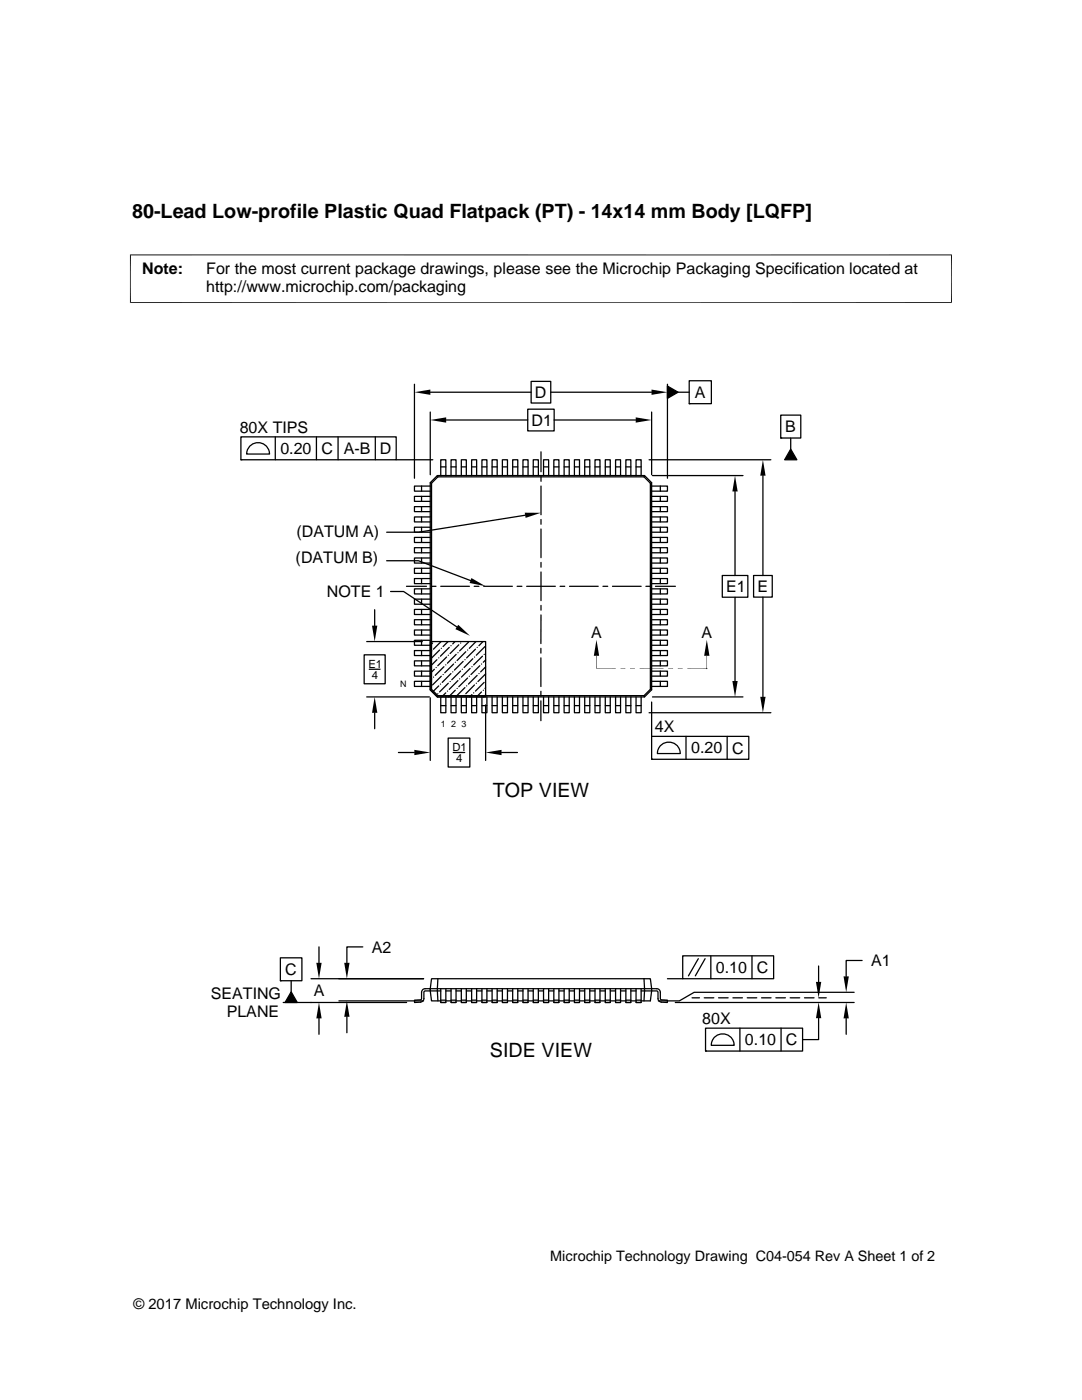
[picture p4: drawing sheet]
<svg xmlns="http://www.w3.org/2000/svg" width="216mm" height="279mm" viewBox="0 0 216 279" stroke-linecap="round" stroke-linejoin="round" font-family="sans-serif">
<g fill="none" stroke="#000" stroke-width=".25">
<path d="M82.7 76.7v18.7M85.9 78.3h20.1M106 76.1h3.9v4.3h-3.9zM109.9 78.3h20.1M133.2 77l2.1 1.3-2.1 1.2zM133.2 76.7v18.7M135.3 78.3h2.2M137.5 76h4.4v4.6h-4.4zM48.1 87.2h31v4.6h-31zM48.1 91.8h.1M50 88.9a2.29 2.29 0 0 1 2.4-.4 2.29 2.29 0 0 1 1.4 2.1h-4.6l.3-1.2zM54.9 87.2v4.6"/>
<path d="M63.1 87.2v4.6M67.5 87.2v4.6M74.9 87.2v4.6M79.1 91.8h7.3M84.1 97v1M84.1 99.1v1M85.9 97h-3.2v1h3.2M85.9 99.1h-3.2v1h3.2M85.9 82.2v12.5M85.9 96.3l.2 .1M87.3 94.9l.1 .3M87.3 94.9h41.3l1.4 1.4v41.4l-1.4 1.4h-41.3l-1.4-1.4v-41.4z"/>
<path d="M87.4 95.2h41.1l1.3 1.2v41.2l-1.3 1.2h-41.1l-1.3-1.2v-41.2zM87.9 94.9v-3.1h1.1v3.1M87.9 93.2h1.1M89 83.8h16.3M90 94.9v-3.1h1v3.1M90 93.2h1M92.1 94.9v-3.1h.9v3.1M92.1 93.2h.9M94.1 94.9v-3.1h1v3.1M94.1 93.2h1M96.2 94.9v-3.1h1v3.1M96.2 93.2h1"/>
<path d="M98.2 94.9v-3.1h1v3.1M98.2 93.2h1M100.2 94.9v-3.1h1.1v3.1M100.2 93.2h1.1M102.3 94.9v-3.1h1v3.1M102.3 93.2h1M104.4 94.9v-3.1h1v3.1M104.4 93.2h1M105.3 81.7h5.3v4.3h-5.3zM106.4 94.9v-3.1h1v3.1M106.4 93.2h1M107.9 90.2v3.9"/>
<path d="M107.9 95.1v1M107.9 97v5.7M108.5 94.9v-3.1h1v3.1M108.5 93.2h1M110.5 94.9v-3.1h1v3.1M110.5 93.2h1M110.6 83.8h16.3M112.6 94.9v-3.1h1v3.1M112.6 93.2h1M114.6 94.9v-3.1h1v3.1M114.6 93.2h1M116.7 94.9v-3.1h1v3.1"/>
<path d="M116.7 93.2h1M118.7 94.9v-3.1h1v3.1M118.7 93.2h1M120.8 94.9v-3.1h1v3.1M120.8 93.2h1M122.8 94.9v-3.1h1v3.1M122.8 93.2h1M124.9 94.9v-3.1h1v3.1M124.9 93.2h1M126.9 94.9v-3.1h1v3.1M126.9 93.2h1M128.6 94.9l-.1 .3"/>
<path d="M129.5 91.8h24.3M130 96.3l-.2 .1M130 99.1h3.2v1h-3.2M130 97h3.2v1h-3.2M130 82.2v12.5M130.2 94.9h18.1M131.8 97v1M131.8 99.1v1M137.5 80.6h.1M146.7 98.1v16.8M152.2 94.9v20M155.8 82.8h4v4.6h-4z"/>
<path d="M155.8 87.4h.1M157.8 87.4v2.2M157.8 89.6l1.2 2.2h-2.4zM77.2 111.9h6.3l10.4 4M77.9 118h2.6l10.7 7.1M81.1 117h4M84.1 101.1v1M84.1 103.2v1M84.1 105.2v1M84.1 107.3v1M84.1 109.3v1M84.1 111.4v1"/>
<path d="M84.1 113.4v1M84.1 115.5v1M84.1 117.5v1M84.1 119.6v1M85.9 101.1h-3.2v1h3.2M85.9 103.2h-3.2v1h3.2M85.9 105.2h-3.2v1h3.2M85.9 107.3h-3.2v1h3.2M85.9 109.3h-3.2v1h3.2M85.9 111.4h-3.2v1h3.2M85.9 113.4h-3.2v1h3.2M85.9 115.5h-3.2v1h3.2"/>
<path d="M85.9 117.5h-3.2v1h3.2M85.9 119.6h-3.2v1h3.2M86 117h1M87.9 117h5.8M94.6 117h1M96.5 117h5.7M103.2 117h.9M104.8 102.8l-21.3 3.4h-6.3M105.1 117h5.7M107.9 103.7v.9M107.9 105.6v5.7M107.9 112.2v1"/>
<path d="M107.9 114.2v5.7M111.8 117h.9M113.6 117h5.8M120.3 117h1M122.2 117h5.7M128.9 117h.9M130 119.6h3.2v1h-3.2M130 117.5h3.2v1h-3.2M130 115.5h3.2v1h-3.2M130 113.4h3.2v1h-3.2M130 111.4h3.2v1h-3.2M130 109.3h3.2v1h-3.2"/>
<path d="M130 107.3h3.2v1h-3.2M130 105.2h3.2v1h-3.2M130 103.2h3.2v1h-3.2M130 101.1h3.2v1h-3.2M130.8 117h4M131.8 101.1v1M131.8 103.2v1M131.8 105.2v1M131.8 107.3v1M131.8 109.3v1M131.8 111.4v1M131.8 113.4v1"/>
<path d="M131.8 115.5v1M131.8 117.5v1M131.8 119.6v1M144.1 114.9h5.1v4.3h-5.1zM146.7 119.2v16.7M150.4 114.9h3.7v4.3h-3.7zM152.2 119.2v19.9M72.7 130.7h4.2v5.8h-4.2zM73.2 128h11.1M73.2 139.1h12.5M73.7 133.6h2.1M74.8 121.7v3.2"/>
<path d="M84.1 121.6v1M84.1 123.7v1M84.1 125.7v1M84.1 127.8v1M84.1 129.8v1M84.1 131.9v1M84.1 133.9v1M84.1 136v1M85.9 128h11v11.1h-9.6l-1.4-1.4zM85.9 121.6h-3.2v1h3.2M85.9 123.7h-3.2v1h3.2M85.9 125.7h-3.2v1h3.2"/>
<path d="M85.9 127.8h-3.2v1h3.2l.4-.5M85.9 129.8h-3.2v1h3.2M85.9 131.9h-3.2v1h3.2M85.9 133.9h-3.2v1h3.2M85.9 136h-3.2v1h3.2M85.9 139.3v12.5M86 137.1h.1M86.1 137.6l-.2 .1M86.1 129.9h.1M86.1 135.5l-.2 .3M86.5 135.1h.1M86.7 133.6l-.8 .8"/>
<path d="M87 133.2h.1M87 138.8h.1M87.2 131.7l-1.3 1.3M87.4 138.5h.1M87.4 138.8l-.1 .3M87.5 136.9l-1.2 1.2M87.5 131.3h.1M87.7 129.7l-1.7 1.8M87.9 136.5h.1M87.9 139.1v3.1h1.1v-3.1M88 128l-1.5 1.6M88.1 135l-1.8 1.7"/>
<path d="M88.1 129.4h.1M88.4 134.6h.1M88.6 133.1l-1.8 1.7M88.9 132.7h.1M88.9 138.3l-.8 .8M89.1 131.1l-1.7 1.8M89.3 137.9h.1M89.4 128l-1 1M89.5 130.8h.1M89.5 136.4l-1.8 1.7M89.6 129.2l-1.7 1.8M89.8 136h.1"/>
<path d="M90 128.9h.1M90 134.4l-1.8 1.8M90 139.1v3.1h1v-3.1M90.3 134.1h.1M90.5 132.5l-1.7 1.8M90.8 128l-.5 .5M90.8 132.2h.1M90.8 137.8l-1.3 1.3M91 130.6l-1.7 1.8M91.2 137.4h.1M91.4 130.3h.1M91.4 135.8l-1.8 1.8"/>
<path d="M91.5 128.7l-1.7 1.7M91.7 135.5h.1M91.9 128.3h.1M91.9 133.9l-1.8 1.8M92.1 139.1v3.1h.9v-3.1M92.2 133.6h.1M92.4 132l-1.7 1.7M92.6 138.8h.1M92.8 137.2l-1.8 1.8M92.8 131.7h.1M92.9 130.1l-1.7 1.7M93.1 136.9h.1"/>
<path d="M93.3 135.3l-1.8 1.8M93.3 129.7h.1M93.5 128.2l-1.8 1.7M93.6 135h.1M93.8 133.4l-1.7 1.7M94.2 138.6l-.5 .5M94.2 133.1h.1M94.3 131.5l-1.7 1.7M94.5 138.3h.1M94.7 136.7l-1.8 1.8M94.7 131.1h.1M94.9 129.6l-1.8 1.7"/>
<path d="M95 128l-1.4 1.4M95 136.4h.1M95.2 134.8l-1.7 1.7M95.2 129.2h.1M95.6 134.4h.1M95.7 132.9l-1.7 1.7M96.1 138.1l-1 1v3.1h-1v-3.1M96.1 132.5h.1M96.2 139.1v3.1h1v-3.1M96.3 131l-1.8 1.7M96.4 128l-.8 .9M96.4 137.8h.1"/>
<path d="M96.6 130.6h.1M96.6 136.2l-1.7 1.7M96.8 129l-1.8 1.8M96.9 133.1l-1 1M96.9 131.7l-.5 .5M96.9 134.5l-1.5 1.5M96.9 137.3l-.1 .1M96.9 138.7l-.4 .4M98.2 139.1v3.1h1v-3.1M100.2 139.1v3.1h1.1v-3.1M102.3 139.1v3.1h1v-3.1M104.4 139.1v3.1h1v-3.1"/>
<path d="M106.4 139.1v3.1h1v-3.1M107.9 129.4v.9M107.9 131.3v5.7M107.9 138v.9M107.9 139.9v3.9M107.9 120.8v1M107.9 122.7v5.7M108.5 139.1v3.1h1v-3.1M110.5 139.1v3.1h1v-3.1M112.6 139.1v3.1h1v-3.1M114.6 139.1v3.1h1v-3.1M116.7 139.1v3.1h1v-3.1"/>
<path d="M118.7 139.1v3.1h1v-3.1M120.8 139.1v3.1h1v-3.1M122.8 139.1v3.1h1v-3.1M124.9 139.1v3.1h1v-3.1M126.9 139.1v3.1h1v-3.1M128.5 138.8l.1 .3M129.8 137.6l.2 .1M130 136h3.2v1h-3.2M130 133.9h3.2v1h-3.2M130 131.9h3.2v1h-3.2M130 129.8h3.2v1h-3.2M130 127.8h3.2v1h-3.2"/>
<path d="M130 125.7h3.2v1h-3.2M130 123.7h3.2v1h-3.2M130 121.6h3.2v1h-3.2M130.2 139.1h18.1M131.8 121.6v1M131.8 123.7v1M131.8 125.7v1M131.8 127.8v1M131.8 129.8v1M131.8 131.9v1M131.8 133.9v1M131.8 136v1"/>
<path d="M74.8 142.3v3.1M79.5 150.2h3.2M87.9 140.8h1.1M89.4 147.3h4.3v5.8h-4.3zM90 140.8h1M90.4 150.2h2.3M92.1 140.8h.9M94.1 140.8h1M96.2 140.8h1M96.9 140.7v11.1M98.2 140.8h1M100.1 150.2h3.2"/>
<path d="M100.2 140.8h1.1M102.3 140.8h1M104.4 140.8h1M106.4 140.8h1M108.5 140.8h1M110.5 140.8h1M112.6 140.8h1M114.6 140.8h1M116.7 140.8h1M118.7 140.8h1M120.8 140.8h1M122.8 140.8h1"/>
<path d="M124.9 140.8h1M126.9 140.8h1M129.5 142.2h24.3M130 147h19.4v4.5h-19.4zM130 151.5h.1M130 140.1v6.9M131.9 148.7a2.29 2.29 0 0 1 2.5-.4 2.29 2.29 0 0 1 1.3 2.1h-4.5l.3-1.2zM136.9 147v4.5M145.1 147v4.5M55.9 191.2h4.3v4.5h-4.3zM55.9 195.7h.1M58.1 195.7v2.3"/>
<path d="M58.1 198l1.2 2.1h-2.4zM62.1 195.3h22.4M63.6 189v3.2M67.6 199.7h16.9M72.4 189h-3.2v3.2M85.9 197.3l.2-2h43.7l.2 2.5-.2 1.9h-1.9M85.9 197.3v.5M85.9 197.3l.2 2.4h1.8M87.4 195.3l-.1 2 .1 2.4M87.9 197.3v2.8h1.1M87.9 197.8h-3.2l-.2 1.9-.6 .3-1.2 .1v-.5l1.4-.2 .1-1.6 .2-.4 .4-.1h46.2l.5 .1 .2 .4 .1 1.6 1.4 .2v.5l-1.2-.1-.6-.3-.2-1.9h-3.3M87.9 199.6h1.1"/>
<path d="M89 197.8h1M89 199.7h1M89 197.3v2.8h-1.1M90 199.6h1M90 197.3v2.8h1M91 197.3v2.8h-1M91 197.8h1.1M91 199.7h1.1M92.1 199.6h.9M92.1 197.3v2.8h.9M93 197.3v2.8h-.9M93 197.8h1.1"/>
<path d="M93 199.7h1.1M94.1 197.3v2.8h1M94.1 199.6h1M95.1 197.8h1.1M95.1 199.7h1.1M95.1 197.3v2.8h-1M96.2 199.6h1M96.2 197.3v2.8h1M97.2 197.3v2.8h-1M97.2 197.8h1M97.2 199.7h1M98.2 199.6h1"/>
<path d="M98.2 197.3v2.8h1M99.2 197.3v2.8h-1M99.2 197.8h1M99.2 199.7h1M100.2 199.6h1.1M100.2 197.3v2.8h1.1M101.3 197.3v2.8h-1.1M101.3 197.8h1M101.3 199.7h1M102.3 197.3v2.8h1M102.3 199.6h1M103.3 197.8h1.1"/>
<path d="M103.3 199.7h1.1M103.3 197.3v2.8h-1M104.4 199.6h1M104.4 197.3v2.8h1M105.4 197.3v2.8h-1M105.4 197.8h1M105.4 199.7h1M106.4 199.6h1M106.4 197.3v2.8h1M107.4 197.3v2.8h-1M107.4 197.8h1.1M107.4 199.7h1.1"/>
<path d="M108.5 199.6h1M108.5 197.3v2.8h1M109.5 197.3v2.8h-1M109.5 197.8h1M109.5 199.7h1M110.5 199.6h1M110.5 197.3v2.8h1M111.5 197.3v2.8h-1M111.5 197.8h1.1M111.5 199.7h1.1M112.6 199.6h1M112.6 197.3v2.8h1"/>
<path d="M113.6 197.3v2.8h-1M113.6 197.8h1M113.6 199.7h1M114.6 199.6h1M114.6 197.3v2.8h1M115.6 197.3v2.8h-1M115.6 197.8h1.1M115.6 199.7h1.1M116.7 199.6h1M116.7 197.3v2.8h1M117.7 197.3v2.8h-1M117.7 197.8h1"/>
<path d="M117.7 199.7h1M118.7 197.3v2.8h1M118.7 199.6h1M119.7 197.8h1.1M119.7 199.7h1.1M119.7 197.3v2.8h-1M120.8 199.6h1M120.8 197.3v2.8h1M121.8 197.3v2.8h-1M121.8 197.8h1M121.8 199.7h1M122.8 199.6h1"/>
<path d="M122.8 197.3v2.8h1M123.8 197.3v2.8h-1M123.8 197.8h1.1M123.8 199.7h1.1M124.9 199.6h1M124.9 197.3v2.8h1M125.9 197.3v2.8h-1M125.9 197.8h1M125.9 199.7h1M126.9 199.6h1M126.9 197.3v2.8h1M127.9 197.3v2.8h-1"/>
<path d="M128.5 195.3l.1 2-.1 2.4M133.2 195.3h3M136.2 190.8h18.2v4.5h-18.2zM138.1 199.1h1.5M139.3 191.3l-1.9 3.5M140.5 199.1h1.9M140.7 191.3l-2 3.5M141.8 190.8v4.5M143.4 199.1h1.9M146.2 199.1h1.9M149.1 199.1h1.9M150.1 190.8v4.5"/>
<path d="M152 199.1h1.9M154.8 199.1h1.9M157.7 199.1h1.9M160.5 199.1h1.9M163.3 192.8v3.2M163.4 199.1h1.5M170.4 198h-31.9l-2.9 1.7h-4.2M172 191.7h-3.2v3.2M56.5 200.1h24.6M63.6 203.2v3.2M69.2 202.9v3.2M134.7 200.1h35.7"/>
<path d="M140.8 205.2h19.3v4.6h-19.3zM140.8 209.8h.1M142.7 206.9a2.3 2.3 0 0 1 2.4-.4 2.3 2.3 0 0 1 1.4 2.1h-4.6l.3-1.2zM147.6 205.2v4.6M155.9 205.2v4.6M163.3 203.2v4.3h-3.1M168.8 203.2v3.2"/>
</g>
<g fill="#000">
<path d="M82.7 78.3l3.2-.6v1.1zM130 77.7l3.2 .6-3.2 .5zM133.2 77l2.1 1.3-2.1 1.2zM85.9 83.8l3.1-.5v1zM126.9 83.3l3.1 .5-3.1 .5zM146.7 94.9l.5 3.2h-1.1zM152.2 91.8l.6 3.1h-1.1zM157.8 89.6l1.2 2.2h-2.4zM94.1 115.4l2.8 1.6-3.2-.6zM104.7 102.3h3.2l-3 1.1zM74.2 124.9h1.1l-.5 3.1zM91.4 124.7l2.4 2.2-2.9-1.3z"/>
<path d="M119 127.7l.5 3.2h-1zM123.8 133.4h1zM123.8 133.5l1-.1zM125.7 133.4h1zM125.7 133.5l1-.1zM133.3 133.4h1zM133.3 133.5l1-.1zM135.3 133.4h.9zM135.3 133.5l.9-.1zM141 127.7l.6 3.2h-1.1zM146.1 135.9h1.1l-.5 3.2zM151.7 139.1h1.1l-.6 3.1z"/>
<path d="M74.8 139.1l.5 3.2h-1.1zM82.7 149.6l3.2 .6-3.2 .5zM96.9 150.2l3.2-.6v1.1zM63.1 192.2h1.1l-.6 3.1zM68.7 192.2h1l-.5 3.1zM162.8 196h1.1l-.6 3.1zM168.3 194.9h1.1l-.6 3.1zM58.1 198l1.2 2.1h-2.4zM63.6 200.1l.6 3.1h-1.1zM69.2 199.7l.5 3.2h-1zM163.3 200l.6 3.2h-1.1zM168.8 200.1l.6 3.1h-1.1z"/>
</g>
<path d="M26 50.8v9.7M189.9 50.8v9.7M189.9 50.9h-164M25.9 60.4h164M119 130.9v2.5h3.9M127.6 133.4h4.8M137.2 133.4h3.8M141 130.9v2.6" fill="none" stroke="#000" stroke-width=".2"/>
<g font-size="3.9">
<text x="26.4" y="43.5">80-Lead Low-profile Plastic Quad Flatpack (PT) - 14x14 mm Body [LQFP]</text>
<text x="98.3" y="159">TOP VIEW</text>
<text x="97.8" y="211">SIDE VIEW</text>
</g>
<g font-size="3.2">
<text x="28.4" y="54.6">Note:</text>
<text x="41.1" y="54.6">For the most current package drawings, please see the Microchip Packaging Specification located at</text>
<text x="41.1" y="58.3">http://www.microchip.com/packaging</text>
<text x="106.7" y="79.4">D</text>
<text x="138.7" y="79.4">A</text>
<text x="47.8" y="86.4">80X TIPS</text>
<text x="106.1" y="85">D1</text>
<text x="156.7" y="86.3">B</text>
<text x="55.9" y="90.6">0.20</text>
<text x="64.1" y="90.6">C</text>
<text x="68.6" y="90.6">A-B</text>
<text x="75.8" y="90.6">D</text>
<text x="59.1" y="107.1">(DATUM A)</text>
<text x="59" y="112.4">(DATUM B)</text>
<text x="65.2" y="119.2">NOTE 1</text>
<text x="144.9" y="118.2">E1</text>
<text x="151.1" y="118.2">E</text>
<text x="118" y="127.3">A</text>
<text x="140" y="127.3">A</text>
<text x="130.7" y="146.2">4X</text>
<text x="137.9" y="150.4">0.20</text>
<text x="146.1" y="150.4">C</text>
<text x="74.2" y="190.1">A2</text>
<text x="56.9" y="194.6">C</text>
<text x="142.9" y="194.2">0.10</text>
<text x="151" y="194.2">C</text>
<text x="173.8" y="192.8">A1</text>
<text x="42" y="199.4">SEATING</text>
<text x="45.2" y="203.1">PLANE</text>
<text x="62.6" y="198.8">A</text>
<text x="140.1" y="204.4">80X</text>
<text x="148.7" y="208.6">0.10</text>
<text x="156.8" y="208.6">C</text>
</g>
<g font-size="2.9">
<text x="109.8" y="251.7">Microchip Technology Drawing C04-054 Rev A Sheet 1 of 2</text>
<text x="26.6" y="261.3">© 2017 Microchip Technology Inc.</text>
</g>
<g font-size="2.2">
<text x="73.5" y="133.3">E1</text>
<text x="74.2" y="135.4">4</text>
<text x="90.3" y="149.9">D1</text>
<text x="91" y="152">4</text>
</g>
<g font-size="1.8">
<text x="79.8" y="137.1">N</text>
<text x="88" y="145.1">1 2</text>
<text x="92.1" y="145.1">3</text>
</g>
</svg>
